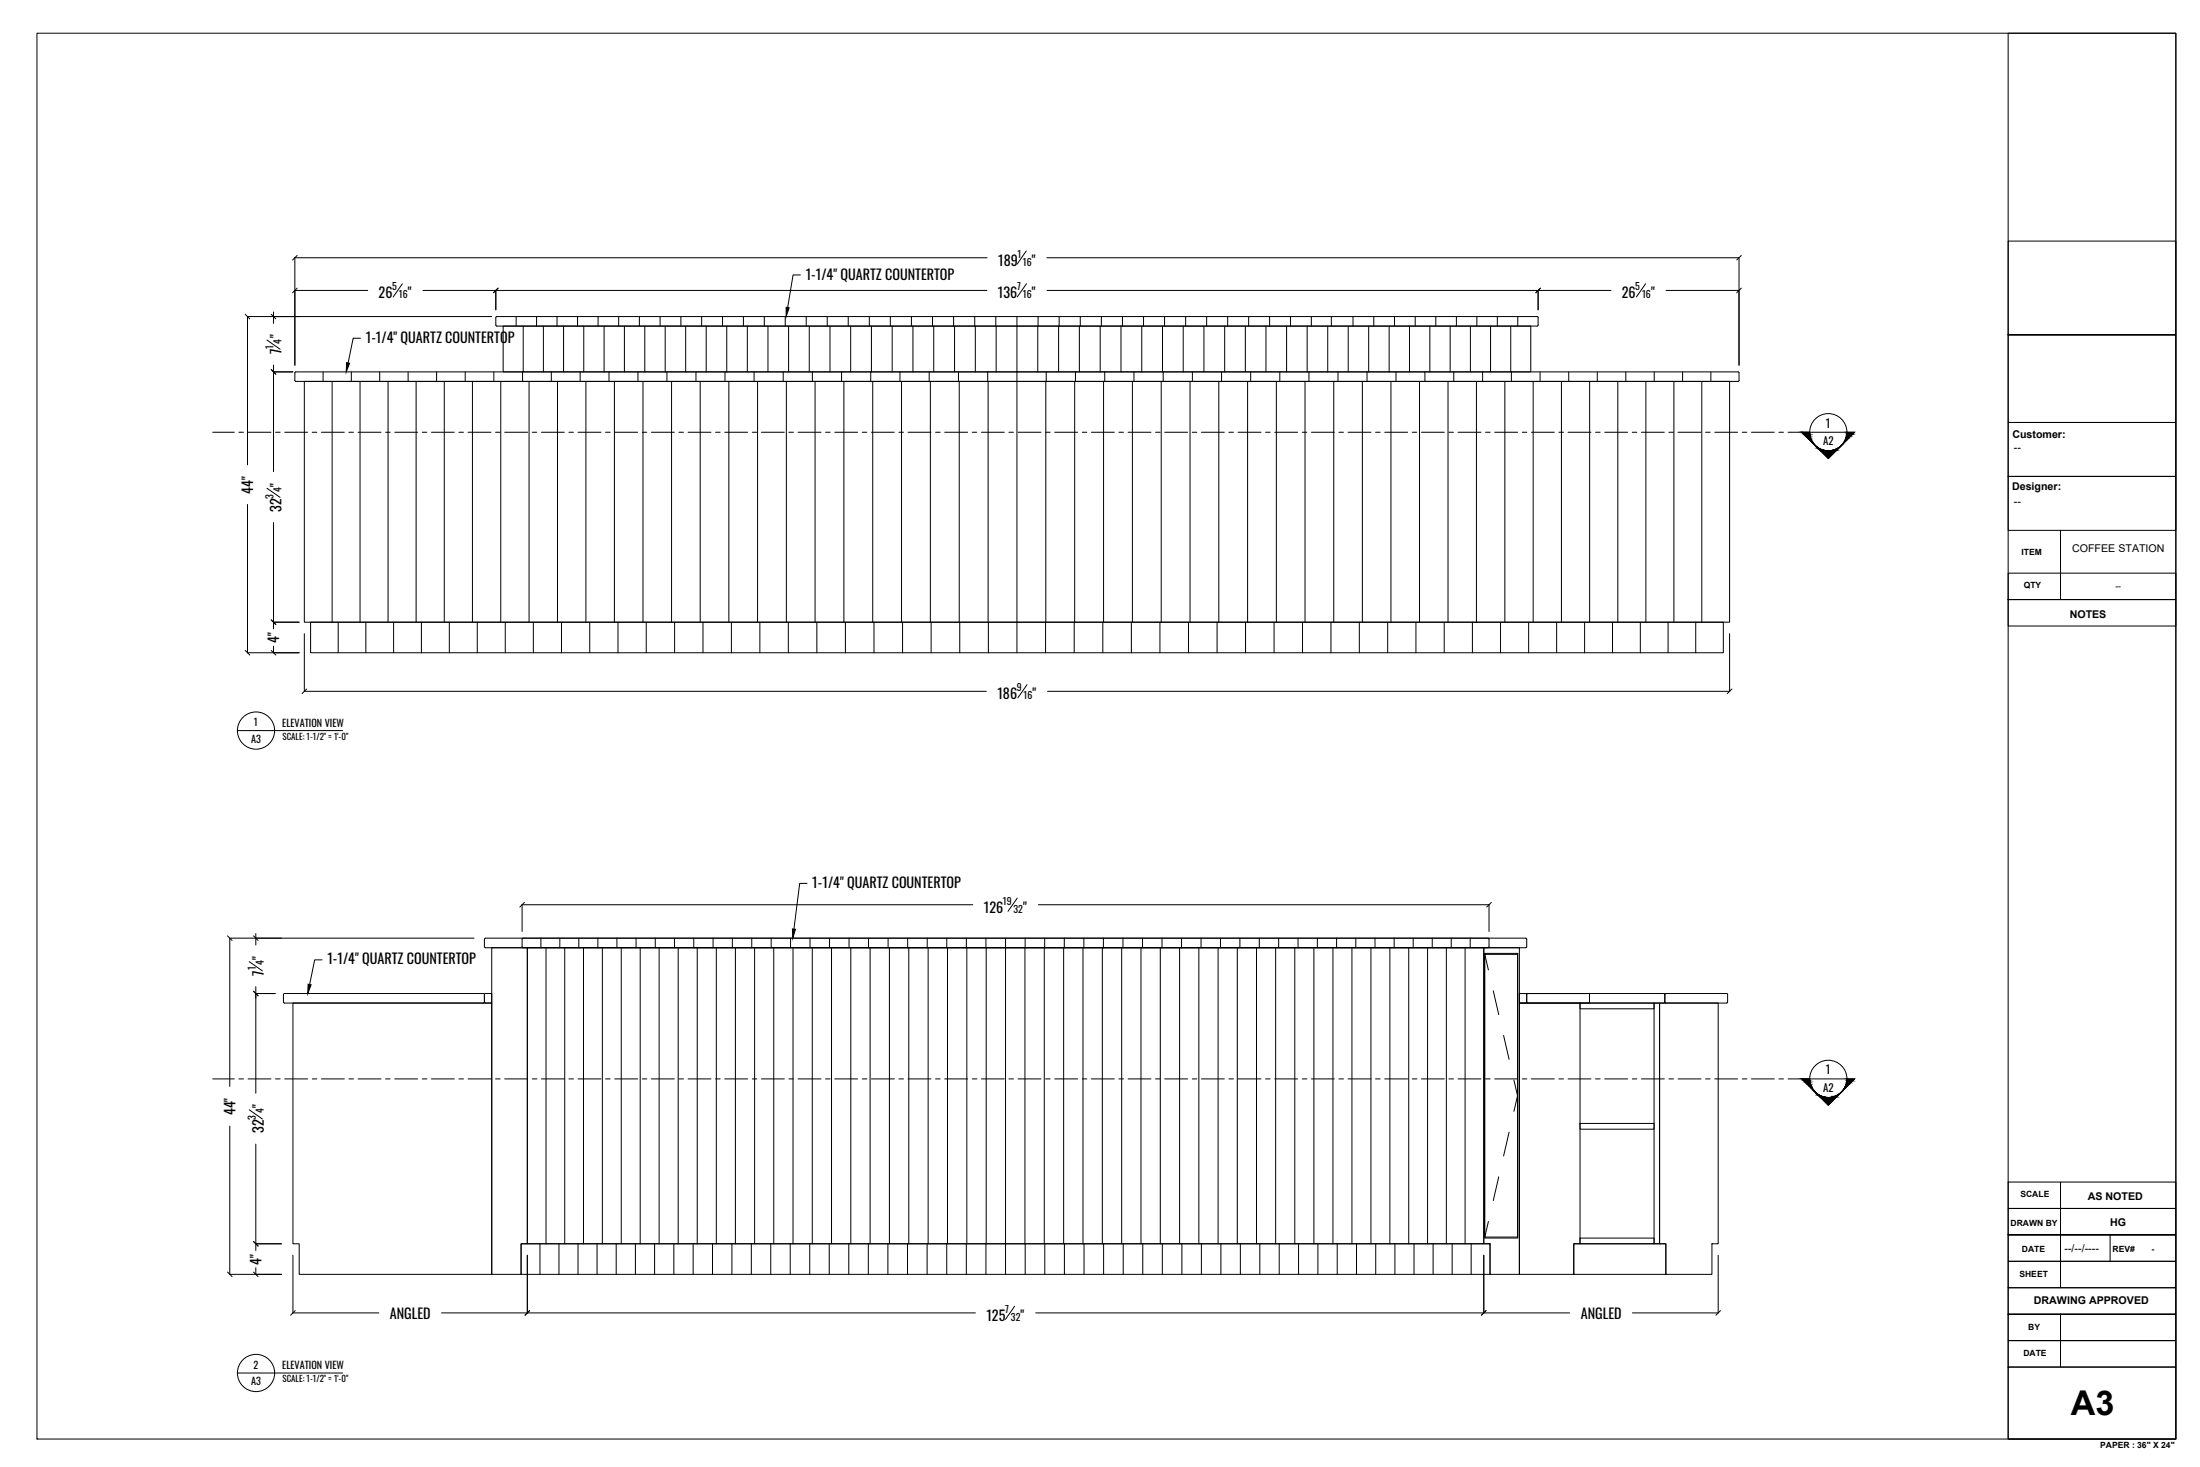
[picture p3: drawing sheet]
<svg xmlns="http://www.w3.org/2000/svg" width="914mm" height="610mm" viewBox="0 0 914 610" stroke-linecap="round" stroke-linejoin="round" font-family="sans-serif">
<!-- layer: 0 -->
<g fill="none" stroke="#000" stroke-width=".42">
<path d="M15.4 13.8h889v584.2h-889zM834.7 13.8h69.7v584.2h-69.7zM123.5 106.2l-1.9 1.9M123.5 119.7l-1.9 1.9M207 119.7l-1.9 1.9M640.2 119.7l-1.9 1.9M723.8 106.2l-2 1.9M723.8 119.7l-2 1.9M834.7 100.2h69.7v38.9h-69.7h69.7v36.5h-69.7zM101.9 130.6l1.9 1.9M112.7 130.6l1.9 1.9M206.2 131.7l432.7-.2 .4 .4v3.2l-.4 .4h-432.4l-.4-.4z"/>
<path d="M209.1 135.5h427.1v19h-427.1zM214.5 131.6v3.9M217.5 135.5v19M223 131.6v3.9M225.8 135.5v19M231.5 131.6v3.9M234.2 135.5v19M240.1 131.6v3.9M242.6 135.5v19M248.6 131.6v3.9M251.1 135.5v19M257.2 131.6v3.9"/>
<path d="M259.5 135.5v19M265.7 131.6v3.9M268 135.5v19M274.4 131.6v3.9M276.5 135.5v19M283 131.6v3.9M285 135.5v19M291.6 131.6v3.9M293.5 135.5v19M300.3 131.6v3.9M302.1 135.5v19M309 131.6v3.9"/>
<path d="M310.6 135.5v19M317.7 131.6v3.9M319.2 135.5v19M326.4 131.6v3.9M327.8 135.5v19M335.1 131.6v3.9M336.4 135.5v19M343.8 131.6v3.9M345 135.5v19M352.6 131.6v3.9M353.6 135.5v19M361.3 131.6v3.9"/>
<path d="M362.2 135.5v19M370.1 131.6v3.9M370.8 135.5v19M378.8 131.6v3.9M379.5 135.5v19M387.6 131.6v3.9M388.1 135.5v19M396.3 131.6v3.9M396.7 135.5v19M405.1 131.6v3.9M405.4 135.5v19M413.9 131.6v3.9"/>
<path d="M414 135.5v19M422.7 131.6v139.7M431.3 135.5v19M431.5 131.6v3.9M440 135.5v19M440.2 131.6v3.9M448.6 135.5v19M449 131.6v3.9M457.3 135.5v19M457.8 131.6v3.9M465.9 135.5v19M466.5 131.6v3.9"/>
<path d="M474.6 135.5v19M475.3 131.6v3.9M483.2 135.5v19M484 131.6v3.9M491.8 135.5v19M492.8 131.6v3.9M500.4 135.5v19M501.5 131.6v3.9M509 135.5v19M510.3 131.6v3.9M517.6 135.5v19M519 131.6v3.9"/>
<path d="M526.2 135.5v19M527.7 131.6v3.9M534.8 135.5v19M536.4 131.6v3.9M543.3 135.5v19M545 131.6v3.9M551.9 135.5v19M553.4 131.6v3.9M560.4 135.5v19M562.4 131.6v3.9M568.9 135.5v19M571 131.6v3.9"/>
<path d="M577.4 135.5v19M579.6 131.6v3.9M585.9 135.5v19M588.2 131.6v3.9M594.3 135.5v19M596.8 131.6v3.9M602.7 135.5v19M605.3 131.6v3.9M611.1 135.5v19M613.8 131.6v3.9M619.5 135.5v19M622.3 131.6v3.9"/>
<path d="M627.9 135.5v19M630.8 131.6v3.9M112.7 153.6l1.9 1.9M122.6 154.9v3.2M122.6 158.1l.4 .4h599.4M126.5 158.5h592.4v100.1h-592.4zM134.3 154.5v4M138 158.5v100.1M146 154.5v4M149.6 158.5v100.1M157.8 154.5v4M161.3 158.5v100.1"/>
<path d="M169.6 154.5v4M173 158.5v100.1M181.5 154.5v4M184.7 158.5v100.1M193.4 154.5v4M196.4 158.5v100.1M205.3 154.5v4M208.1 158.5v100.1M217.2 154.5v4M219.9 158.5v100.1M229.2 154.5v4M231.7 158.5v100.1"/>
<path d="M241.1 154.5v4M243.5 158.5v100.1M253.1 154.5v4M255.4 158.5v100.1M265.2 154.5v4M267.3 158.5v100.1M277.2 154.5v4M279.1 158.5v100.1M289.3 154.5v4M291 158.5v100.1M301.3 154.5v4M302.9 158.5v100.1"/>
<path d="M313.4 154.5v4M314.9 158.5v100.1M325.5 154.5v4M326.8 158.5v100.1M337.7 154.5v4M338.8 158.5v100.1M349.8 154.5v4M350.8 158.5v100.1M361.9 154.5v4M362.7 158.5v100.1M374.1 154.5v4M374.7 158.5v100.1"/>
<path d="M386.2 154.5v4M386.7 158.5v100.1M398.4 154.5v4M398.7 158.5v100.1M410.5 154.5v4M410.7 158.5v100.1M434.7 158.5v100.1M434.8 154.5v4M446.7 158.5v100.1M447 154.5v4M458.7 158.5v100.1M459.2 154.5v4"/>
<path d="M470.7 158.5v100.1M471.3 154.5v4M482.6 158.5v100.1M483.5 154.5v4M494.6 158.5v100.1M495.6 154.5v4M506.6 158.5v100.1M507.7 154.5v4M518.5 158.5v100.1M519.8 154.5v4M530.5 158.5v100.1M531.9 154.5v4"/>
<path d="M542.4 158.5v100.1M544 154.5v4M554.4 158.5v100.1M556.1 154.5v4M566.3 158.5v100.1M568.2 154.5v4M578.1 158.5v100.1M580.2 154.5v4M590 158.5v100.1M592.2 154.5v4M601.9 158.5v100.1M604.2 154.5v4"/>
<path d="M613.7 158.5v100.1M616.2 154.5v4M625.5 158.5v100.1M628.2 154.5v4M637.2 158.5v100.1M640.1 154.5v4M649 158.5v100.1M652 154.5v4M660.7 158.5v100.1M663.9 154.5v4M672.4 158.5v100.1M675.7 154.5v4"/>
<path d="M684.1 158.5v100.1M687.6 154.5v4M695.7 158.5v100.1M699.3 154.5v4M707.3 158.5v100.1M711.1 154.5v4M722.4 154.5h-599.4l-.4 .4M722.4 154.5l.4 .4v3.2l-.4 .4M834.7 175.6h69.7v22.4h-69.7zM834.7 198h69.7v22.4h-69.7zM834.7 238.2h69.7v11h-69.7h69.7v10.9h-69.7zM856.4 220.4v28.8"/>
<path d="M112.7 257.6l1.9 1.9M129.1 258.6h587.2v12.7h-587.2zM140.6 258.6v12.7M152.1 258.6v12.7M163.6 258.6v12.7M175.2 258.6v12.7M186.8 258.6v12.7M198.4 258.6v12.7M210 258.6v12.7M221.7 258.6v12.7M233.4 258.6v12.7M245.1 258.6v12.7"/>
<path d="M256.9 258.6v12.7M268.6 258.6v12.7M280.4 258.6v12.7M292.2 258.6v12.7M304 258.6v12.7M315.8 258.6v12.7M327.7 258.6v12.7M339.5 258.6v12.7M351.4 258.6v12.7M363.3 258.6v12.7M375.1 258.6v12.7M387 258.6v12.7"/>
<path d="M398.9 258.6v12.7M410.8 258.6v12.7M434.6 258.6v12.7M446.5 258.6v12.7M458.4 258.6v12.7M470.2 258.6v12.7M482.1 258.6v12.7M494 258.6v12.7M505.9 258.6v12.7M517.7 258.6v12.7M529.5 258.6v12.7M541.4 258.6v12.7"/>
<path d="M553.2 258.6v12.7M565 258.6v12.7M576.8 258.6v12.7M588.5 258.6v12.7M600.3 258.6v12.7M612 258.6v12.7M623.7 258.6v12.7M635.4 258.6v12.7M647 258.6v12.7M658.6 258.6v12.7M670.2 258.6v12.7M681.8 258.6v12.7"/>
<path d="M693.3 258.6v12.7M704.8 258.6v12.7M101.9 270.3l1.9 1.9M112.7 270.3l1.9 1.9M127.4 286.3l-1.9 1.9M719.8 286.3l-1.9 1.9M218 375l-2 1.9M619.8 375l-1.9 1.9M94.6 388.9l1.9 1.9M105.4 388.9l1.9 1.9M201.7 389.8h432.5l.4 .4v3.2l-.4 .4h-432.5M201.8 389.8l-.4 .4-.1 3.2 .5 .4"/>
<path d="M204.4 393.8h14.8v123h-2.6v12.7h-12.2zM217.4 389.8l-.4 .4v3.2l.4 .4M219.2 393.8h397.5v123h-397.5zM224.8 389.8v4M226.9 393.8v123M232.7 389.8v4M234.7 393.8v123M240.6 389.8v4M242.5 393.8v123M248.5 389.8v4M250.4 393.8v123M256.4 389.8v4"/>
<path d="M258.2 393.8v123M264.4 389.8v4M266.1 393.8v123M272.4 389.8v4M274 393.8v123M280.3 389.8v4M281.9 393.8v123M288.4 389.8v4M289.8 393.8v123M296.4 389.8v4M297.7 393.8v123M304.4 389.8v4"/>
<path d="M305.7 393.8v123M312.5 389.8v4M313.6 393.8v123M320.5 389.8v4M321.6 393.8v123M328.6 389.8v4M329.6 393.8v123M336.7 389.8v4M337.6 393.8v123M344.8 389.8v4M345.6 393.8v123M352.9 389.8v4"/>
<path d="M353.6 393.8v123M361 389.8v4M361.7 393.8v123M369.1 389.8v4M369.7 393.8v123M377.3 389.8v4M377.7 393.8v123M385.4 389.8v4M385.8 393.8v123M393.5 389.8v4M393.8 393.8v123M401.7 389.8v4"/>
<path d="M401.8 393.8v123M409.8 389.8v4M409.9 393.8v123M417.9 389.8v139.7M426 393.8v123M426.1 389.8v4M434 393.8v123M434.2 389.8v4M442.1 393.8v123M442.4 389.8v4M450.1 393.8v123M450.5 389.8v4"/>
<path d="M458.2 393.8v123M458.6 389.8v4M466.2 393.8v123M466.7 389.8v4M474.2 393.8v123M474.9 389.8v4M482.3 393.8v123M483 389.8v4M490.3 393.8v123M491.1 389.8v4M498.3 393.8v123M499.2 389.8v4"/>
<path d="M506.3 393.8v123M507.3 389.8v4M514.3 393.8v123M515.3 389.8v4M522.2 393.8v123M523.4 389.8v4M530.2 393.8v123M531.5 389.8v4M538.2 393.8v123M539.5 389.8v4M546.1 393.8v123M547.5 389.8v4"/>
<path d="M554 393.8v123M555.5 389.8v4M561.9 393.8v123M563.5 389.8v4M569.8 393.8v123M571.5 389.8v4M577.7 393.8v123M579.5 389.8v4M585.5 393.8v123M587.4 389.8v4M593.3 393.8v123M595.3 389.8v4"/>
<path d="M601.2 393.8v123M603.2 389.8v4M608.9 393.8v123M611.1 389.8v4M616.7 393.8h14.8v135.7h-12.2v-12.7h-2.6zM617 396.2h13.9v118.3h-13.9zM617.1 396.6h13.6v117.5h-13.6zM617.1 396.6l1.5 6.5M618.5 389.8l.4 .4v3.2l-.4 .4M105.4 411.9l1.9 1.9M121.8 416.8h82.6v112.7h-80v-12.7h-2.6zM201.3 413.2l-.4-.3-82.7-.1-.4 .4v3.2l.4 .4h82.7l.4-.4"/>
<path d="M201.3 413.2v3.2M201.4 416.4l.4 .4M201.7 412.9h2.7v3.9h-2.7M201.8 412.8l-.4 .4M620.6 411.7l2.3 9.9M631.5 416.8h25.2v100h-2.6v12.7h-22.6zM634.6 413.2l-.4-.4-2.7 .1v3.9h2.7l.4-.4M634.6 413.2v3.2M634.6 413.2l.4-.3 25.3-.1 .4 .4v3.2l-.4 .4h-25.3l-.4-.4M656.7 416.8h30.8v2.4h-30.8zM687.5 416.8h2.3v100h-2.3zM689.8 416.8h24.3v100h-2.6v12.7h-19.1v-12.7h-2.6z"/>
<path d="M692 413.2v3.2M692 413.2l.4-.3 25.3-.1 .4 .4M692 416.4l.4 .4h25.3l.4-.4M692 413.2l-.4-.3h-60.1v3.9h60.1l.4-.4M718.1 413.2v3.2M624.9 430.3l2.3 9.9M629.2 448.8l1.5 6.5-1.5 6.5M627.2 470.5l-2.3 9.9M656.7 466.8h30.8v2.4h-30.8zM622.9 489l-2.3 9.9M834.7 491.2h69.7v11h-69.7zM856.4 491.2v43.9"/>
<path d="M105.4 515.9l1.9 1.9M216.6 516.8h402.7v12.7h-402.7zM224.4 516.8v12.7M232.3 516.8v12.7M240.2 516.8v12.7M248.2 516.8v12.7M256.1 516.8v12.7M264.1 516.8v12.7M272.1 516.8v12.7M280.1 516.8v12.7M288.1 516.8v12.7M296.1 516.8v12.7"/>
<path d="M304.2 516.8v12.7M312.3 516.8v12.7M320.4 516.8v12.7M328.4 516.8v12.7M336.5 516.8v12.7M344.7 516.8v12.7M352.8 516.8v12.7M360.9 516.8v12.7M369 516.8v12.7M377.2 516.8v12.7M385.3 516.8v12.7M393.5 516.8v12.7"/>
<path d="M401.6 516.8v12.7M409.8 516.8v12.7M426.1 516.8v12.7M434.3 516.8v12.7M442.4 516.8v12.7M450.6 516.8v12.7M458.7 516.8v12.7M466.9 516.8v12.7M475 516.8v12.7M483.1 516.8v12.7M491.2 516.8v12.7M499.3 516.8v12.7"/>
<path d="M507.4 516.8v12.7M515.5 516.8v12.7M523.6 516.8v12.7M531.7 516.8v12.7M539.7 516.8v12.7M547.8 516.8v12.7M555.8 516.8v12.7M563.8 516.8v12.7M571.8 516.8v12.7M579.8 516.8v12.7M587.7 516.8v12.7M595.7 516.8v12.7"/>
<path d="M603.6 516.8v12.7M611.5 516.8v12.7M618.6 507.6l-1.5 6.5M654.1 516.8h38.3v12.7h-38.3zM656.7 514.5h30.8v2.3h-30.8zM834.7 502.2h69.7v10.9h-69.7h69.7v11h-69.7zM877 513.1v11M94.6 528.6l1.9 1.9M105.4 528.6l1.9 1.9M834.7 535.1h69.7v11h-69.7h69.7v11h-69.7zM834.7 524.1h69.7v11h-69.7zM122.7 544.6l-1.9 1.9"/>
<path d="M220.1 544.6l-1.9 1.9M617.7 544.6l-1.9 1.9M715.1 544.6l-1.9 1.9M834.7 557.1h69.7v11h-69.7zM856.4 546.1v22M834.7 568.1h69.7v29.9h-69.7z"/>
</g>
<!-- layer: Dimensions -->
<g fill="none" stroke="#000" stroke-width=".42">
<path d="M167.2 117.9l-3.8 5.5M410.3 107.1h-287.7v44.7M426.6 104.3l-3.9 5.5M426.7 117.9l-3.9 5.5M435.1 107.1h287.7v44.7M684 117.9l-3.9 5.5M113.7 129.6v4.8M122.6 120.7h30.2M175.8 120.7h234.4M204.4 131.6h-101.5v61.6M206.1 120.7v8.1M435.2 120.7h234.4"/>
<path d="M639.3 120.7v8.1M692.5 120.7h30.3M111 141.3l5.4 3.8M113.7 154.5h8M113.7 151.7v44.3M102.9 209.6v61.7h21.4h-10.6v-12.7h10.6h-10.6v-41.5M111 202.9l5.4 3.8M126.5 263.3v24h283.5M718.9 263.3v24h-283.5M426.9 284.5l-3.8 5.5M404.3 376h-187.3v11.1M422.8 373.2l-3.8 5.5"/>
<path d="M431.6 376h187.3v11.1M103.6 399.6l5.5 3.8M106.3 387.9v4.8M197 389.8h-101.5v61.7M106.3 412.9h8.1M106.3 410v44.3M95.5 468v61.5h21.5h-10.7v-12.7h10.7h-10.7v-41.4M103.6 461.2l5.5 3.8M121.8 521.6v24h35.6M219.2 521.6v24M616.7 521.6v24M714.1 521.6v24h-35.6"/>
<path d="M183.5 545.6h221.9M421.7 542.8l-3.8 5.5M430.5 545.6h221.9"/>
</g>
<g fill="#fff" stroke="#fff" stroke-width=".42">
<path d="M110.1 261.7v6.5h7.2zM110.1 261.7h7.2v6.5z"/>
<path d="M109.1 199.5v14.1h9.2zM109.1 199.5h9.2v14.1z"/>
<path d="M109.2 138v10.1h9zM109.2 138h9v10.1z"/>
<path d="M99.3 196.7v9.4h7.1zM99.3 196.7h7.1v9.4z"/>
<path d="M413.9 102.5v9.2l17.6-9.2zM413.9 111.7l17.6-9.2v9.2z"/>
<path d="M156.4 116.1v9.2l15.8-9.2zM156.4 125.3l15.8-9.2v9.2z"/>
<path d="M413.7 116.1v9.2l17.9-9.2zM413.7 125.3l17.9-9.2v9.2z"/>
<path d="M673.2 116.1v9.2l15.8-9.2zM673.2 125.3l15.8-9.2v9.2z"/>
<path d="M413.5 282.7v9.2l18.3-9.2zM413.5 291.9l18.3-9.2v9.2z"/>
<path d="M407.9 371.3v9.3l20.1-9.3zM407.9 380.6l20.1-9.3v9.3z"/>
<path d="M409 541v9.2l17.9-9.2zM409 550.2l17.9-9.2v9.2z"/>
<path d="M161 542v7.2l18.9-7.2zM161 549.2l18.9-7.2v7.2z"/>
<path d="M656 542v7.2l18.9-7.2zM656 549.2l18.9-7.2v7.2z"/>
<path d="M102.8 520v6.5h7.1zM102.8 520h7.1v6.5z"/>
<path d="M101.7 457.8v14.1h9.2zM101.7 457.8h9.2v14.1z"/>
<path d="M101.8 396.3v10.1h9zM101.8 396.3h9v10.1z"/>
<path d="M91.9 455v9.4h7.2zM91.9 455h7.2v9.4z"/>
</g>
<!-- layer: Notes -->
<g fill="none" stroke="#000" stroke-width=".42">
<path d="M332.7 114.3h-3.1l-2.2 13.5M149.8 140.5h-3l-2.1 10.3M88.4 179.6h9M99.3 179.6h1.9M103.1 179.6h9.5M114.5 179.6h1.9M118.3 179.6h9.6M129.8 179.6h1.9M133.6 179.6h9.5M145 179.6h1.9M148.8 179.6h9.5M160.3 179.6h1.9"/>
<path d="M164.1 179.6h9.5M175.5 179.6h1.9M179.3 179.6h9.5M190.7 179.6h1.9M194.5 179.6h9.6M206 179.6h1.9M209.8 179.6h9.5M221.2 179.6h1.9M225 179.6h9.5M236.5 179.6h1.9M240.3 179.6h9.5M251.7 179.6h1.9"/>
<path d="M255.5 179.6h9.5M266.9 179.6h1.9M270.7 179.6h9.6M282.2 179.6h1.9M286 179.6h9.5M297.4 179.6h1.9M301.2 179.6h9.5M312.7 179.6h1.9M316.5 179.6h9.5M327.9 179.6h1.9M331.7 179.6h9.5M343.1 179.6h1.9"/>
<path d="M346.9 179.6h9.6M358.4 179.6h1.9M362.2 179.6h9.5M373.6 179.6h1.9M377.4 179.6h9.5M388.9 179.6h1.9M392.7 179.6h9.5M404.1 179.6h1.9M407.9 179.6h9.5M419.3 179.6h1.9M423.1 179.6h9.6M434.6 179.6h1.9"/>
<path d="M438.4 179.6h9.5M449.8 179.6h1.9M453.6 179.6h9.5M465.1 179.6h1.9M468.9 179.6h9.5M480.3 179.6h1.9M484.1 179.6h9.5M495.5 179.6h1.9M499.3 179.6h9.6M510.8 179.6h1.9M514.6 179.6h9.5M526 179.6h1.9"/>
<path d="M529.8 179.6h9.5M541.3 179.6h1.9M545.1 179.6h9.5M556.5 179.6h1.9M560.3 179.6h9.5M571.7 179.6h1.9M575.5 179.6h9.6M587 179.6h1.9M590.8 179.6h9.5M602.2 179.6h1.9M606 179.6h9.5M617.5 179.6h1.9"/>
<path d="M621.3 179.6h9.5M632.7 179.6h1.9M636.5 179.6h9.5M647.9 179.6h1.9M651.7 179.6h9.6M663.2 179.6h1.9M667 179.6h9.5M678.4 179.6h1.9M682.2 179.6h9.5M693.7 179.6h1.9M697.5 179.6h9.5M708.9 179.6h1.9"/>
<path d="M712.7 179.6h9.5M724.1 179.6h1.9M727.9 179.6h9.6M739.4 179.6h1.9M743.2 179.6h24.4M749 179.6h3.2a7.7 7.7 0 0 0 7.7 7.7 7.7 7.7 0 0 0 7.8-7.7h3.1l-10.9 10.9zM98.7 303.6h43.7M335.4 367.1h-3l-2.4 19M133.9 398.9h-3.1l-2.1 10.2M88.4 448.3h9M99.3 448.3h1.9M103.1 448.3h9.5"/>
<path d="M114.5 448.3h1.9M118.3 448.3h9.6M129.8 448.3h1.9M133.6 448.3h9.5M145 448.3h1.9M148.8 448.3h9.5M160.3 448.3h1.9M164.1 448.3h9.5M175.5 448.3h1.9M179.3 448.3h9.5M190.7 448.3h1.9M194.5 448.3h9.6"/>
<path d="M206 448.3h1.9M209.8 448.3h9.5M221.2 448.3h1.9M225 448.3h9.5M236.5 448.3h1.9M240.3 448.3h9.5M251.7 448.3h1.9M255.5 448.3h9.5M266.9 448.3h1.9M270.7 448.3h9.6M282.2 448.3h1.9M286 448.3h9.5"/>
<path d="M297.4 448.3h1.9M301.2 448.3h9.5M312.7 448.3h1.9M316.5 448.3h9.5M327.9 448.3h1.9M331.7 448.3h9.5M343.1 448.3h1.9M346.9 448.3h9.6M358.4 448.3h1.9M362.2 448.3h9.5M373.6 448.3h1.9M377.4 448.3h9.5"/>
<path d="M388.9 448.3h1.9M392.7 448.3h9.5M404.1 448.3h1.9M407.9 448.3h9.5M419.3 448.3h1.9M423.1 448.3h9.6M434.6 448.3h1.9M438.4 448.3h9.5M449.8 448.3h1.9M453.6 448.3h9.5M465.1 448.3h1.9M468.9 448.3h9.5"/>
<path d="M480.3 448.3h1.9M484.1 448.3h9.5M495.5 448.3h1.9M499.3 448.3h9.6M510.8 448.3h1.9M514.6 448.3h9.5M526 448.3h1.9M529.8 448.3h9.5M541.3 448.3h1.9M545.1 448.3h9.5M556.5 448.3h1.9M560.3 448.3h9.5"/>
<path d="M571.7 448.3h1.9M575.5 448.3h9.6M587 448.3h1.9M590.8 448.3h9.5M602.2 448.3h1.9M606 448.3h9.5M617.5 448.3h1.9M621.3 448.3h9.5M632.7 448.3h1.9M636.5 448.3h9.5M647.9 448.3h1.9M651.7 448.3h9.6"/>
<path d="M663.2 448.3h1.9M667 448.3h9.5M678.4 448.3h1.9M682.2 448.3h9.5M693.7 448.3h1.9M697.5 448.3h9.5M708.9 448.3h1.9M712.7 448.3h9.5M724.1 448.3h1.9M727.9 448.3h9.6M739.4 448.3h1.9M743.2 448.3h24.4"/>
<path d="M749 448.3h3.2a7.7 7.7 0 0 0 7.7 7.8 7.7 7.7 0 0 0 7.8-7.8h3.1l-10.9 11zM98.7 570.5h43.7"/>
<circle cx="759.9" cy="179.6" r="7.7"/>
<circle cx="106.4" cy="303.6" r="7.7"/>
<circle cx="759.9" cy="448.3" r="7.7"/>
<circle cx="106.4" cy="570.5" r="7.7"/>
</g>
<g fill="#000" stroke="#000" stroke-width=".42">
<path d="M326.7 127.7l1.3 .2-1.3 3.7zM144.1 150.7l1.2 .2-1.4 3.6zM756.7 187.3h6.4l-3.2 3.2zM329.4 386l1.2 .2-1.1 3.6zM128.1 409l1.2 .2-1.4 3.7zM756.7 456.1h6.4l-3.2 3.2z"/>
<path d="M749 179.6l3.2 .8v-.8zM749 179.6l3.2 .8h-2.5z"/>
<path d="M767.6 179.6l2.5 .8 .7-.8zM767.6 179.6l2.5 .8h-2.5z"/>
<path d="M749.7 180.4l2.6 .8-.1-.8zM749.7 180.4l2.6 .8h-1.8z"/>
<path d="M750.5 181.2l2 .7-.2-.7zM750.5 181.2l2 .7h-1.2z"/>
<path d="M751.3 181.9l1.5 .8-.3-.8zM751.3 181.9l1.5 .8h-.8z"/>
<path d="M752 182.7l1.1 .7-.3-.7zM752 182.7l1.1 .7h-.4z"/>
<path d="M752.7 183.4l.9 .6-.5-.6zM752.7 183.4l.9 .6z"/>
<path d="M753.4 184l.6 .7zM753.4 184l.6 .7z"/>
<path d="M754 184.7l.6 .5zM754 184.7l.6 .5z"/>
<path d="M754.6 185.2l.6 .5zM754.6 185.2l.6 .5z"/>
<path d="M755.1 185.7l.7 .5zM755.1 185.7l.7 .5z"/>
<path d="M755.5 186.2l1 .4zM755.5 186.2l1 .4h-.6z"/>
<path d="M755.9 186.6l1.3 .3zM755.9 186.6l1.3 .3h-1z"/>
<path d="M756.2 186.9l1.8 .2zM756.2 186.9l1.8 .2z"/>
<path d="M756.5 187.1l2.2 .2zM756.5 187.1l2.2 .2z"/>
<path d="M756.6 187.3h2.9zM756.6 187.3h2.9z"/>
<path d="M761.1 187.3h2.1zM760.3 187.3h2.8z"/>
<path d="M761.8 187.1h1.6zM761.1 187.3h2.1z"/>
<path d="M762.6 186.9l.8 .2 .2-.2zM761.8 187.1l.8-.2 .8 .2z"/>
<path d="M763.3 186.6l.3 .3 .3-.3zM762.6 186.9l.7-.3 .3 .3z"/>
<path d="M764 186.2l-.1 .4 .4-.4zM763.3 186.6l.7-.4-.1 .4z"/>
<path d="M765.2 185.2l-.5 .5zM764.6 185.7l.6-.5z"/>
<path d="M764.6 185.7l-.3 .5zM764 186.2l.6-.5z"/>
<path d="M765.8 184.7l-.6 .5zM765.8 184.7l-.6 .5z"/>
<path d="M766.3 184l-.5 .7zM766.3 184l-.5 .7z"/>
<path d="M766.7 183.4l-.3 .6 .7-.6zM766.7 183.4l-.4 .6z"/>
<path d="M767 182.7l.1 .7 .7-.7zM767 182.7l.1 .7h-.4z"/>
<path d="M767.3 181.9l.5 .8 .7-.8zM767.3 181.9l.5 .8h-.8z"/>
<path d="M767.5 181.2l1 .7 .8-.7zM767.5 181.2l1 .7h-1.2z"/>
<path d="M767.6 180.4l1.7 .8 .8-.8zM767.6 180.4l1.7 .8h-1.8z"/>
<path d="M749 448.3l3.2 .8v-.8zM749 448.3l3.2 .8h-2.5z"/>
<path d="M749.7 449.1l2.6 .8-.1-.8zM749.7 449.1l2.6 .8h-1.8z"/>
<path d="M750.5 449.9l2 .7-.2-.7zM750.5 449.9l2 .7h-1.2z"/>
<path d="M751.3 450.6l1.5 .8-.3-.8zM751.3 450.6l1.5 .8h-.8z"/>
<path d="M752 451.4l1.1 .7-.3-.7zM752 451.4l1.1 .7h-.4z"/>
<path d="M752.7 452.1l.9 .7-.5-.7zM752.7 452.1l.9 .7z"/>
<path d="M753.4 452.8l.6 .6zM753.4 452.8l.6 .6z"/>
<path d="M754 453.4l.6 .5zM754 453.4l.6 .5z"/>
<path d="M754.6 453.9l.6 .5zM754.6 453.9l.6 .5z"/>
<path d="M755.1 454.4l.7 .5zM755.1 454.4l.7 .5z"/>
<path d="M755.5 454.9l1 .4zM755.5 454.9l1 .4h-.6z"/>
<path d="M755.9 455.3l1.3 .3zM755.9 455.3l1.3 .3h-1z"/>
<path d="M756.2 455.6l1.8 .2zM756.2 455.6l1.8 .2z"/>
<path d="M756.5 455.8l2.2 .2zM756.5 455.8l2.2 .2z"/>
<path d="M756.6 456l2.9 .1zM756.6 456l2.9 .1z"/>
<path d="M761.1 456h2.1zM760.3 456.1h2.8z"/>
<path d="M761.8 455.8h1.6zM761.1 456h2.1z"/>
<path d="M762.6 455.6l.8 .2 .2-.2zM761.8 455.8l.8-.2 .8 .2z"/>
<path d="M763.3 455.3l.3 .3 .3-.3zM762.6 455.6l.7-.3 .3 .3z"/>
<path d="M764 454.9l-.1 .4 .4-.4zM763.3 455.3l.7-.4-.1 .4z"/>
<path d="M764.7 454.4l.5-.5zM764.6 454.4l.6-.5z"/>
<path d="M764.6 454.4l-.3 .5zM764 454.9l.6-.5z"/>
<path d="M765.8 453.4l-.6 .5zM765.8 453.4l-.6 .5z"/>
<path d="M766.3 452.8l-.5 .6zM766.3 452.8l-.5 .6z"/>
<path d="M766.7 452.1l-.3 .7 .7-.7zM766.7 452.1l-.4 .7z"/>
<path d="M767 451.4l.1 .7 .7-.7zM767 451.4l.1 .7h-.4z"/>
<path d="M767.3 450.6l.5 .8 .7-.8zM767.3 450.6l.5 .8h-.8z"/>
<path d="M767.5 449.9l1 .7 .8-.7zM767.5 449.9l1 .7h-1.2z"/>
<path d="M767.6 449.1l1.7 .8 .8-.8zM767.6 449.1l1.7 .8h-1.8z"/>
<path d="M767.6 448.3l2.5 .8 .7-.8zM767.6 448.3l2.5 .8h-2.5z"/>
</g>
<text font-size="14.2" x="860.7" y="588">A3</text>
<g font-size="5.9">
<text x="414.9" y="110.4">189</text>
<text x="428.8" y="110.4">&quot;</text>
<text x="334.9" y="116.2">1-1/4&quot; QUARTZ COUNTERTOP</text>
<text x="157.4" y="124">26</text>
<text x="169.5" y="124">&quot;</text>
<text x="414.8" y="124">136</text>
<text x="428.9" y="124">&quot;</text>
<text x="674.1" y="124">26</text>
<text x="686.2" y="124">&quot;</text>
<text x="117" y="140.7" transform="rotate(-90 117 140.7)">&quot;</text>
<text x="152.1" y="142.5">1-1/4&quot; QUARTZ COUNTERTOP</text>
<text x="117" y="147.1" transform="rotate(-90 117 147.1)">7</text>
<text x="117" y="202.2" transform="rotate(-90 117 202.2)">&quot;</text>
<text x="105.2" y="205.1" transform="rotate(-90 105.2 205.1)">44&quot;</text>
<text x="117" y="212.6" transform="rotate(-90 117 212.6)">32</text>
<text x="116.1" y="267.2" transform="rotate(-90 116.1 267.2)">4&quot;</text>
<text x="414.5" y="290.7">186</text>
<text x="429.2" y="290.7">&quot;</text>
<text x="337.6" y="369">1-1/4&quot; QUARTZ COUNTERTOP</text>
<text x="408.9" y="379.3">126</text>
<text x="425.3" y="379.3">&quot;</text>
<text x="109.7" y="399" transform="rotate(-90 109.7 399)">&quot;</text>
<text x="136.1" y="400.7">1-1/4&quot; QUARTZ COUNTERTOP</text>
<text x="109.7" y="405.4" transform="rotate(-90 109.7 405.4)">7</text>
<text x="109.7" y="460.5" transform="rotate(-90 109.7 460.5)">&quot;</text>
<text x="97.9" y="463.4" transform="rotate(-90 97.9 463.4)">44&quot;</text>
<text x="109.7" y="470.9" transform="rotate(-90 109.7 470.9)">32</text>
<text x="108.7" y="525.5" transform="rotate(-90 108.7 525.5)">4&quot;</text>
<text x="162.1" y="547.9">ANGLED</text>
<text x="410" y="548.9">125</text>
<text x="424.2" y="548.9">&quot;</text>
<text x="657" y="547.9">ANGLED</text>
</g>
<g font-size="4.9">
<text x="758.9" y="177.8">1</text>
<text x="758.9" y="446.5">1</text>
</g>
<g font-size="4.5">
<text x="757.7" y="185.1">A2</text>
<text x="757.7" y="453.8">A2</text>
</g>
<g font-size="4.4">
<text x="836.4" y="181.9">Customer:</text>
<text x="837.1" y="187.3">--</text>
<text x="836.3" y="203.5">Designer:</text>
<text x="837.1" y="209.7">--</text>
<text x="861.3" y="229.4">COFFEE STATION</text>
<text x="860.2" y="256.6">NOTES</text>
<text x="867.7" y="498.6">AS NOTED</text>
<text x="877" y="509.2">HG</text>
<text x="858.1" y="520.4">--/--/----</text>
<text x="845.4" y="542">DRAWING APPROVED</text>
</g>
<g font-size="4.2">
<text x="105.6" y="301.7">1</text>
<text x="117.3" y="302">ELEVATION VIEW</text>
<text x="104.4" y="308.6">A3</text>
<text x="105.4" y="568.7">2</text>
<text x="117.3" y="569">ELEVATION VIEW</text>
<text x="104.4" y="575.6">A3</text>
</g>
<g font-size="4.1">
<text x="423" y="107">1</text>
<text x="425.1" y="110.4">16</text>
<text x="162.9" y="120.6">5</text>
<text x="165.8" y="124">16</text>
<text x="422.8" y="120.6">7</text>
<text x="425.2" y="124">16</text>
<text x="679.7" y="120.6">5</text>
<text x="682.5" y="124">16</text>
<text x="117" y="142.8" transform="rotate(-90 117 142.8)">4</text>
<text x="113.7" y="144.9" transform="rotate(-90 113.7 144.9)">1</text>
<text x="113.7" y="207.2" transform="rotate(-90 113.7 207.2)">3</text>
<text x="117" y="204.4" transform="rotate(-90 117 204.4)">4</text>
<text x="422.6" y="287.3">9</text>
<text x="425.4" y="290.7">16</text>
<text x="416.9" y="375.9">19</text>
<text x="421.3" y="379.3">32</text>
<text x="109.7" y="401.1" transform="rotate(-90 109.7 401.1)">4</text>
<text x="106.3" y="403.2" transform="rotate(-90 106.3 403.2)">1</text>
<text x="106.3" y="465.5" transform="rotate(-90 106.3 465.5)">3</text>
<text x="109.7" y="462.7" transform="rotate(-90 109.7 462.7)">4</text>
<text x="417.8" y="545.5">7</text>
<text x="420.2" y="548.9">32</text>
</g>
<g font-size="3.7">
<text x="117.4" y="307.4">SCALE: 1-1/2&quot; = 1'-0&quot;</text>
<text x="117.4" y="574.3">SCALE: 1-1/2&quot; = 1'-0&quot;</text>
</g>
<g font-size="3.5">
<text x="840.2" y="230.5">ITEM</text>
<text x="841.1" y="244.3">QTY</text>
<text x="879.2" y="244.9">--</text>
<text x="839.8" y="497.5">SCALE</text>
<text x="835.7" y="509.3">DRAWN BY</text>
<text x="840.4" y="520.1">DATE</text>
<text x="878.1" y="520.1">REV#</text>
<text x="894.3" y="520.1">-</text>
<text x="839.4" y="530.5">SHEET</text>
<text x="843" y="552.5">BY</text>
<text x="841" y="563.5">DATE</text>
<text x="872.9" y="601.7">PAPER : 36&quot; X 24&quot;</text>
</g>
</svg>
